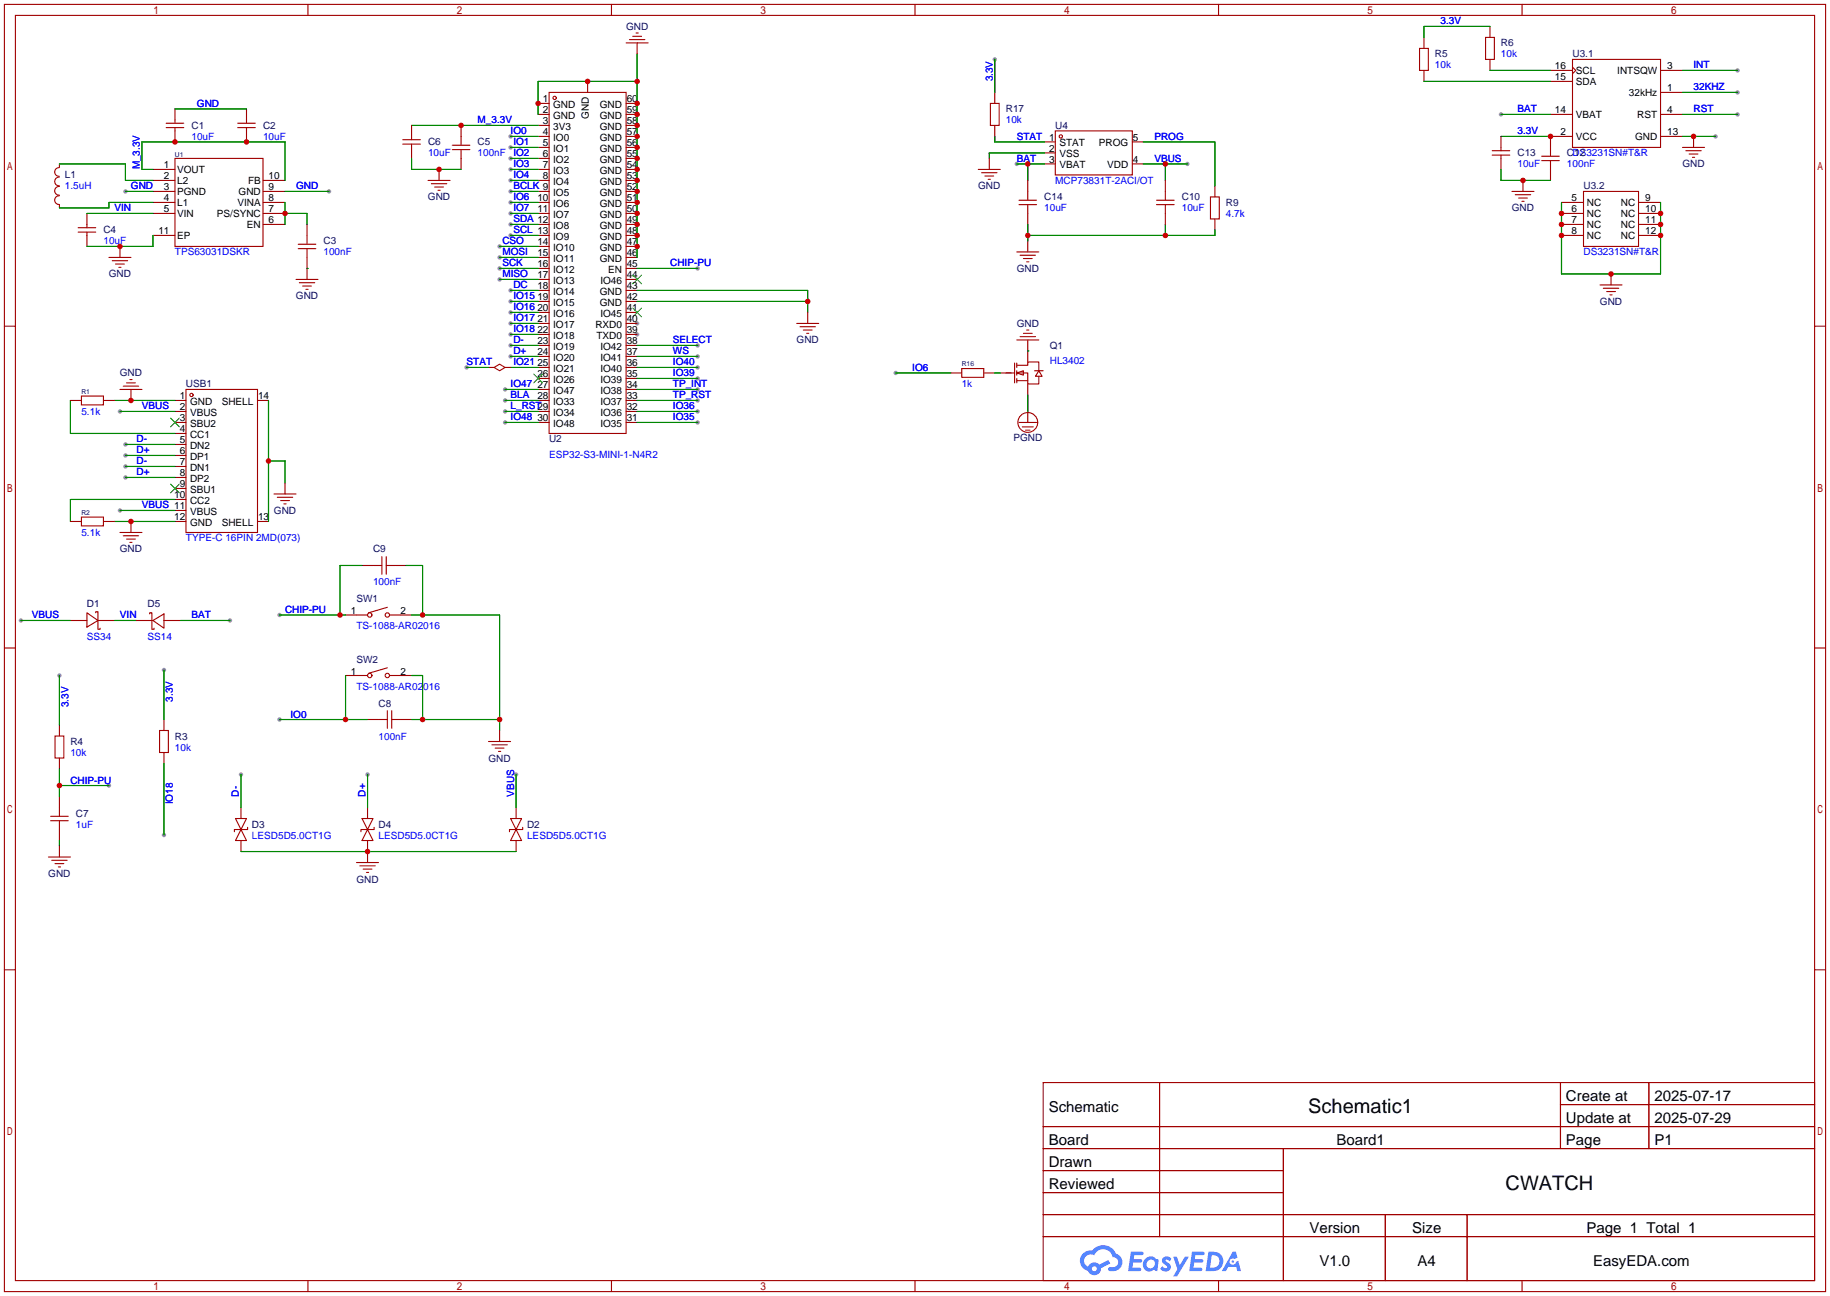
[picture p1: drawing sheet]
<svg xmlns="http://www.w3.org/2000/svg" width="422mm" height="299mm" viewBox="0 0 422 299" stroke-linecap="round" stroke-linejoin="round" font-family="sans-serif">
<g fill="#999">
<circle cx="147.1" cy="74.7" r=".51"/>
<circle cx="147.1" cy="77.2" r=".51"/>
<circle cx="29" cy="44.2" r=".51"/>
<circle cx="75.9" cy="44.2" r=".51"/>
<circle cx="27.7" cy="95" r=".51"/>
<circle cx="27.7" cy="117.9" r=".51"/>
<circle cx="29" cy="107.7" r=".51"/>
<circle cx="29" cy="102.6" r=".51"/>
<circle cx="29" cy="105.2" r=".51"/>
<circle cx="29" cy="110.2" r=".51"/>
<circle cx="4.8" cy="143.3" r=".51"/>
<circle cx="117.9" cy="31.5" r=".51"/>
<circle cx="117.9" cy="34" r=".51"/>
<circle cx="117.9" cy="36.6" r=".51"/>
<circle cx="117.9" cy="39.1" r=".51"/>
<circle cx="117.9" cy="41.7" r=".51"/>
<circle cx="117.9" cy="44.2" r=".51"/>
<circle cx="117.9" cy="46.7" r=".51"/>
<circle cx="117.9" cy="49.3" r=".51"/>
<circle cx="117.9" cy="51.8" r=".51"/>
<circle cx="117.9" cy="54.4" r=".51"/>
<circle cx="115.3" cy="56.9" r=".51"/>
<circle cx="115.3" cy="59.4" r=".51"/>
<circle cx="115.3" cy="62" r=".51"/>
<circle cx="115.3" cy="64.5" r=".51"/>
<circle cx="117.9" cy="67.1" r=".51"/>
<circle cx="117.9" cy="69.6" r=".51"/>
<circle cx="117.9" cy="72.1" r=".51"/>
<circle cx="117.9" cy="74.7" r=".51"/>
<circle cx="117.9" cy="77.2" r=".51"/>
<circle cx="117.9" cy="79.8" r=".51"/>
<circle cx="117.9" cy="82.3" r=".51"/>
<circle cx="116.6" cy="89.9" r=".51"/>
<circle cx="116.6" cy="92.5" r=".51"/>
<circle cx="116.6" cy="95" r=".51"/>
<circle cx="116.6" cy="97.5" r=".51"/>
<circle cx="161" cy="89.9" r=".51"/>
<circle cx="161" cy="87.4" r=".51"/>
<circle cx="161" cy="84.8" r=".51"/>
<circle cx="161" cy="82.3" r=".51"/>
<circle cx="161" cy="79.8" r=".51"/>
<circle cx="37.8" cy="192.8" r=".51"/>
<circle cx="37.8" cy="154.7" r=".51"/>
<circle cx="161" cy="62" r=".51"/>
<circle cx="13.7" cy="156" r=".51"/>
<circle cx="25.1" cy="181.4" r=".51"/>
<circle cx="55.6" cy="178.8" r=".51"/>
<circle cx="84.8" cy="178.8" r=".51"/>
<circle cx="119.1" cy="178.8" r=".51"/>
<circle cx="64.5" cy="166.1" r=".51"/>
<circle cx="64.5" cy="142" r=".51"/>
<circle cx="161" cy="92.5" r=".51"/>
<circle cx="161" cy="95" r=".51"/>
<circle cx="161" cy="97.5" r=".51"/>
<circle cx="401.1" cy="16.3" r=".51"/>
<circle cx="401.1" cy="21.3" r=".51"/>
<circle cx="401.1" cy="26.4" r=".51"/>
<circle cx="346.5" cy="26.4" r=".51"/>
<circle cx="396" cy="31.5" r=".51"/>
<circle cx="53.1" cy="143.3" r=".51"/>
<circle cx="274.1" cy="37.8" r=".51"/>
<circle cx="234.7" cy="37.8" r=".51"/>
<circle cx="206.8" cy="86.1" r=".51"/>
<circle cx="229.6" cy="13.7" r=".51"/>
<circle cx="107.7" cy="84.8" r=".51"/>
</g>
<g fill="none" stroke="#a10000" stroke-width=".25">
<path d="M1 1h420.4v297.2h-420.4zM3.6 3.6h415.2v292.1h-415.2zM71.1 1v2.6M141.1 1v2.6M211.2 1v2.6M281.3 1v2.6M351.3 1v2.6M1 75.3h2.6M418.8 75.3h2.6M1 149.6h2.6M418.8 149.6h2.6M1 223.9h2.6"/>
<path d="M418.8 223.9h2.6M240.8 249.9h178v45.8h-178zM267.7 249.9v35.6M360.2 249.9v15.3M360.2 255h58.6M380.6 249.9v15.3M240.8 260.1h178M240.8 265.2h178M240.8 270.3h55.4M240.8 275.3h55.4M296.2 265.2v30.5M71.1 295.7v2.5"/>
<path d="M141.1 295.7v2.5M211.2 295.7v2.5M240.8 280.4h178M240.8 285.5h178M281.3 295.7v2.5M319.8 280.4v15.3M338.6 280.4v15.3M351.3 295.7v2.5"/>
</g>
<g fill="#5487ff">
<path d="M268.5 290.3a1.3 1.3 0 0 1 1.9 .3l-.4 .6a.54 .54 0 0 0-1-.2l.2 .2a1.28 1.28 0 0 1 .8 2 1.53 1.53 0 0 1-2.2-.3l.5-.6 .8 .5a.31 .31 0 0 0 .3-.3 .31 .31 0 0 0-.2-.3 1.12 1.12 0 0 1-.7-1.9z"/>
<path d="M270.8 290.2h.8l.7 1.9 1.2-1.9h.9l-2.7 4.5h-.9l1-1.7z"/>
<path d="M261 289h2.3a.46 .46 0 0 1 .5 .1 .46 .46 0 0 1 .1 .5l-.3 .2h-1.8l-.1 .9h1.6a.4 .4 0 0 1 .3 .4 .4 .4 0 0 1-.4 .4h-1.6l-.2 1.2h1.4a.46 .46 0 0 1 .5 .1 .46 .46 0 0 1 .1 .5l-.4 .2h-2.6z"/>
<path d="M275.1 289h2.3a.47 .47 0 0 1 .5 .1 .47 .47 0 0 1 .1 .5l-.3 .2h-1.8l-.1 .9h1.6a.4 .4 0 0 1 .4 .4 .4 .4 0 0 1-.5 .4h-1.6l-.2 1.2h1.4a.46 .46 0 0 1 .5 .1 .46 .46 0 0 1 .1 .5l-.4 .2h-2.6z"/>
<path d="M284.5 289h.8l.3 1.3-.6 .4a.75 .75 0 0 0-1.1 .3 .75 .75 0 0 0 .5 1 .75 .75 0 0 0 .9-.6l.5-.3 .6 2.4h-.8l-.3-1h-1.8l-.5 1h-1z"/>
<path d="M278.9 289l-.6 4.5h1.4a2.27 2.27 0 0 0 2.7-2.3 2.27 2.27 0 0 0-2.7-2.2zM279.7 289.8a1.5 1.5 0 0 1 1.8 1.5 1.5 1.5 0 0 1-1.9 1.4h-.3z"/>
<path d="M264.4 290.6a1.6 1.6 0 0 0-.4 2.3 1.6 1.6 0 0 0 2.3 .2l.8 .4 .3-2.5-.1-.3h-.5a1.58 1.58 0 0 0-2.4-.1zM265 291.1a.99 .99 0 0 1 1.6 .6 .99 .99 0 0 1-1.3 1.1 .98 .98 0 0 1-.3-1.7z"/>
<path d="M250 289.4a2.37 2.37 0 0 0 1.1 4 1.54 1.54 0 0 0 1.8 1 1.54 1.54 0 0 0 1.2-1.6l2.2-1.1-.5-.8-2.1 1.1a1.57 1.57 0 0 0-2.6 .4 1.5 1.5 0 0 1-.7-2.1 1.5 1.5 0 0 1 2.2-.5 2.23 2.23 0 0 1 2.3-1.4 2.23 2.23 0 0 1 1.9 1.8 1.16 1.16 0 0 1 1.3 1.1 1.16 1.16 0 0 1-1.1 1.3h-.7a.47 .47 0 0 0-.5 .3 .47 .47 0 0 0 .4 .6 2.14 2.14 0 0 0 2.7-1.4 2.14 2.14 0 0 0-1.3-2.7 3.2 3.2 0 0 0-5.5-.7l-1.1 .1zM252 292.9a.6 .6 0 0 1 1.2 0 .6 .6 0 0 1-1.2 0z"/>
<circle cx="284.6" cy="291.3" r=".28"/>
</g>
<g fill="none" stroke="#a10000" stroke-width=".25">
<path d="M135.6 18.8v2.5M144.5 9.9h5.1M145.3 9.1h3.5M146 8.4h2.1M146.8 7.6h.5M147.1 9.9v2.5M327.7 11.2h2v5.1h-2zM328.7 8.6v2.6M328.7 16.3v2.5M342.9 8.6h2v5.1h-2zM343.9 6.1v2.5M343.9 13.7v2.6"/>
<path d="M357.9 16.3h5.1M357.9 18.8h5.1M363 13.7h20.3v20.3h-20.3zM363 15.5l.7 .8-.7 .7M383.3 16.3h5.1M13.7 38.7a1.01 1.01 0 0 0-1.1 1 1.01 1.01 0 0 0 1.1 1M13.7 37.8v.8M35.3 39.1h5.1M38.4 29.5h4M38.4 28.4h4M40.4 36.6h20.3v20.3h-20.3zM40.4 25.1v3.3"/>
<path d="M40.4 29.5v3.3M54.9 29.5h4M54.9 28.4h4M56.9 25.1v3.3M56.9 29.5v3.3M93 33.3h4M93 32.3h4M95 29v3.3M95 33.3v3.3M101.3 39.1v2.6M104.4 33.5h4.1M104.4 34.5h4.1"/>
<path d="M106.4 29v4.5M106.4 34.5v4.6M124.2 39.1h2.5M124.2 23.9h2.5M124.2 26.4h2.5M124.2 29h2.5M124.2 31.5h2.5M124.2 34h2.5M124.2 36.6h2.5M126.7 21.3h17.8v78.8h-17.8zM144.5 39.1h2.6M144.5 23.9h2.6"/>
<path d="M144.5 26.4h2.6M144.5 29h2.6M144.5 31.5h2.6M144.5 34h2.6M144.5 36.6h2.6M225.8 39.1h5.1M226.6 39.9h3.5M228.3 36.6v2.5M228.6 23.9h2v5.1h-2zM229.6 21.3v2.6M229.6 29v2.5M241 32.8h2.6"/>
<path d="M241 35.3h2.6M241 37.8h2.6M243.6 30.2h17.8v10.2h-17.8zM261.4 32.8h2.5M261.4 37.8h2.5M344.4 35.8h4.1M344.4 34.8h4.1M346.5 31.5v3.3M346.5 35.8v3.3M355.9 36.1h4M355.9 37.1h4M357.9 26.4h5.1"/>
<path d="M357.9 37.1v4.6M363 31.5h-5.1v4.6M383.3 26.4h5.1M383.3 31.5h5.1M383.3 21.3h5.1M388.4 34h5M389.1 34.8h3.6M389.9 35.6h2M390.7 36.3h.5M390.9 31.5v2.5M13.7 43a1.01 1.01 0 0 0-1.1 1 1.01 1.01 0 0 0 1.1 1.1M13.7 40.9a1.01 1.01 0 0 0-1.1 1 1.01 1.01 0 0 0 1.1 1"/>
<path d="M13.7 45.2a1.01 1.01 0 0 0-1.1 1 1.01 1.01 0 0 0 1.1 1M13.7 47.2v.8M18 53.6h4.1M18 52.6h4.1M20.1 49.3v3.3M20.1 53.6v3.3M25.1 59.4h5.1M27.7 56.9v2.5M35.3 41.7h5.1M35.3 44.2h5.1M35.3 46.7h5.1M35.3 49.3h5.1"/>
<path d="M35.3 54.4h5.1M60.7 41.7h5.1M60.7 44.2h5.1M60.7 46.7h5.1M60.7 49.3h5.1M60.7 51.8h5.1M68.8 56.4h4.1M68.8 57.4h4.1M70.9 51.8v4.6M70.9 57.4v7.1M98.8 41.7h5.1M99.6 42.4h3.5"/>
<path d="M100.3 43.2h2.1M101.1 43.9h.5M124.2 41.7h2.5M124.2 44.2h2.5M124.2 46.7h2.5M124.2 49.3h2.5M124.2 51.8h2.5M124.2 54.4h2.5M124.2 56.9h2.5M124.2 59.4h2.5M144.5 41.7h2.6M144.5 44.2h2.6"/>
<path d="M144.5 46.7h2.6M144.5 49.3h2.6M144.5 51.8h2.6M144.5 54.4h2.6M144.5 56.9h2.6M144.5 59.4h2.6M227.3 40.6h2.1M228.1 41.4h.5M234.7 58.2h5.1M235.2 47.2h4.1M235.2 46.2h4.1M235.5 58.9h3.5"/>
<path d="M236.2 59.7h2.1M237.2 41.7v4.5M237.2 47.2v4.6M237.2 55.6v2.6M267 47.2h4M267 46.2h4M269 41.7v4.5M269 47.2v4.6M279.4 45.5h2v5h-2zM280.4 42.9v2.6M280.4 50.5v2.6M349 44.2h5.1"/>
<path d="M349.8 45h3.5M350.5 45.7h2.1M351.3 46.5h.5M351.5 41.7v2.5M360.4 46.7h5.1M360.4 49.3h5.1M360.4 51.8h5.1M360.4 54.4h5.1M365.5 44.2h12.7v12.7h-12.7zM378.2 46.7h5.1M378.2 49.3h5.1M378.2 51.8h5.1"/>
<path d="M378.2 54.4h5.1M25.9 60.2h3.6M26.7 61h2M27.4 61.7h.5M68.3 64.5h5.1M69.1 65.3h3.5M69.8 66h2.1M70.6 66.8h.5M124.2 62h2.5M124.2 64.5h2.5M124.2 67.1h2.5M124.2 69.6h2.5"/>
<path d="M124.2 72.1h2.5M124.2 74.7h2.5M124.2 77.2h2.5M124.2 79.8h2.5M144.5 62h2.6M144.5 64.5h2.6M144.5 67.1h2.6M144.5 69.6h2.6M144.5 72.1h2.6M144.5 74.7h2.6M144.5 77.2h2.6M144.5 79.8h2.6"/>
<path d="M183.9 74.7h5.1M184.7 75.4h3.5M185.4 76.2h2.1M186.2 77h.5M186.4 72.1v2.6M234.7 78.5h5.1M235.5 77.7h3.5M236.2 77h2.1M237 76.2h.5M237 60.5h.5M237.2 78.5v5.1M369.3 65.8h5.1"/>
<path d="M370.1 66.5h3.5M370.8 67.3h2.1M371.6 68.1h.5M371.9 63.2v2.6M16.3 92.5h2.5M18.8 91.4h5.1v2.1h-5.1zM23.9 92.5h2.5M27.7 89.9h5.1M28.4 89.2h3.6M29.2 88.4h2M30 87.6h.5M30.2 89.9v2.6"/>
<path d="M40.4 92.5h2.5M40.4 95h2.5M40.4 97.5h2.5M42.9 89.9h16.5v33h-16.5zM59.4 92.5h2.6M112.8 84.8h1.2M114 84.8l1.3-.7 1.3 .7-1.3 .8zM116.6 84.8h1.3M124.2 92.5h2.5M124.2 95h2.5M124.2 97.5h2.5M124.2 89.9h2.5"/>
<path d="M124.2 82.3h2.5M124.2 84.8h2.5M124.2 87.4h2.5M144.5 92.5h2.6M144.5 95h2.6M144.5 97.5h2.6M144.5 89.9h2.6M144.5 82.3h2.6M144.5 84.8h2.6M144.5 87.4h2.6M219.5 86.1h2.5M222 85.1h5.1v2h-5.1z"/>
<path d="M227.1 86.1h2.5M230.9 86.1h3.3M234.2 83.8v4.6M234.7 86.1h2.5v2.5h2.6v-1.7M234.7 84.3h2.5v-.7h2.6v2M234.7 86.1l1.5-.5v1zM234.7 83.8v1M234.7 85.6v1M234.7 87.4v1M234.7 87.9h2.5M235.2 97.5h4.1M236 98.6h2.5"/>
<path d="M236.7 99.3h1M237.2 88.6v2.6M237.2 95v2.5M238.8 85.6h2M239.8 85.6l.7 1.3h-1.5zM18.8 119.4h5.1v2h-5.1zM40.4 100.1h2.5M40.4 102.6h2.5M40.4 105.2h2.5M40.4 107.7h2.5M40.4 110.2h2.5M40.4 112.8h2.5"/>
<path d="M40.4 115.3h2.5M40.4 117.9h2.5M63.2 114h5.1M64 114.8h3.6M64.8 115.6h2M65.5 116.3h.5M65.8 111.5v2.5M16.3 120.4h2.5M23.9 120.4h2.5M27.7 122.9h5.1M28.4 123.7h3.6M29.2 124.5h2"/>
<path d="M30 125.2h.5M30.2 120.4v2.5M40.4 120.4h2.5M59.4 120.4h2.6M83.6 130.6h4.5M88.1 128.5v4.1M89.2 130.6h4.5M89.2 128.5v4.1M16.3 143.3h3.8M20.1 141.5l2.5 1.8-2.5 1.5zM22.1 141.5v-.3h.5v2.1M22.6 143.3v2h.5v-.3"/>
<path d="M22.6 143.3h3.8M31.5 143.3h3.8M34.5 141.7v-.2h.6v3.8h.5v-.3M35.3 143.3l2.5-1.6v3.3zM37.8 143.3h3.9M79.8 142h5M79.8 156h5M89.4 140.2l-4.3 1.3M89.4 154.2l-4.3 1.2M89.9 142h5.1M89.9 156h5.1M12.7 169.9h2v5.1h-2z"/>
<path d="M13.7 167.4v2.5M13.7 175v2.5M36.8 168.7h2.1v5h-2.1zM37.8 166.1v2.6M37.8 173.7v2.6M84.8 166.1h4.6M89.4 164.1v4M90.4 166.1h4.6M90.4 164.1v4M112.8 171.2h5.1M113.5 172h3.6M114.3 172.7h2"/>
<path d="M115.1 173.5h.5M115.3 168.7v2.5M11.2 197.9h5.1M11.7 189.5h4M11.7 188.5h4M11.9 198.6h3.6M12.7 199.4h2M13.7 183.9v4.6M13.7 189.5v4.6M13.7 195.3v2.6M54.4 189h2.5l-1.3 2.5zM55.6 191.5l1.3 2.6h-2.5z"/>
<path d="M55.6 186.4v2.6M55.6 194.1v2.5M57.1 191v.5h-3v.5M82.3 199.1h5.1M83.1 199.9h3.5M83.6 189h2.5l-1.3 2.5zM84.8 191.5l1.3 2.6h-2.5zM84.8 186.4v2.6M84.8 194.1v5M86.4 191v.5h-3.1v.5M117.9 189h2.5l-1.3 2.5zM119.1 191.5l1.3 2.6h-2.5z"/>
<path d="M119.1 186.4v2.6M119.1 194.1v2.5M120.6 191v.5h-3v.5M13.5 200.2h.5M83.8 200.7h2.1M84.6 201.4h.5"/>
<circle cx="128" cy="22.6" r=".38"/>
<circle cx="244.9" cy="31.5" r=".38"/>
<circle cx="44.2" cy="91.2" r=".38"/>
<circle cx="237.2" cy="97.5" r="2.29"/>
<circle cx="85.3" cy="142" r=".51"/>
<circle cx="85.3" cy="156" r=".51"/>
<circle cx="89.4" cy="142" r=".51"/>
<circle cx="89.4" cy="156" r=".51"/>
</g>
<g fill="none" stroke="#008700" stroke-width=".25">
<path d="M147.1 18.8h-22.9v7.6M147.1 12.4v47M229.6 13.7v7.6M328.7 18.8h29.2M343.9 6.1h-15.2v2.5M343.9 16.3h14M388.4 16.3h12.7M13.7 37.8h15.3v3.9h6.3M35.3 39.1h-2.5v-6.3h33v8.9M40.4 25.1h16.5M95 36.6v2.5h11.4M95 29h29.2"/>
<path d="M117.9 39.1h6.3M117.9 31.5h6.3M117.9 34h6.3M117.9 36.6h6.3M229.6 31.5v1.3h11.4M234.7 37.8h6.3M237.2 37.8v3.9M241 35.3h-12.7v1.3M263.9 37.8h10.2M263.9 32.8h16.5v10.1M269 37.8v3.9M346.5 39.1v2.6h11.4"/>
<path d="M346.5 31.5h11.4M346.5 26.4h11.4M388.4 31.5h7.6M388.4 21.3h12.7M388.4 26.4h12.7M20.1 49.3h15.2M29 44.2h6.3M35.3 46.7h-10.2v1.3h-11.4M35.3 54.4v2.5h-15.2M65.8 44.2h10.1M65.8 46.7v5.1M65.8 49.3h5.1v2.5"/>
<path d="M115.3 56.9h8.9M115.3 59.4h8.9M117.9 46.7h6.3M117.9 41.7h6.3M117.9 44.2h6.3M117.9 49.3h6.3M117.9 51.8h6.3M117.9 54.4h6.3M237.2 51.8v3.8M269 51.8v2.6M280.4 53.1v1.3h-43.2M360.4 46.7v16.5h22.9v-16.5"/>
<path d="M70.9 62h.1M115.3 62h8.9M115.3 64.5h8.9M117.9 69.6h6.3M117.9 67.1h6.3M117.9 72.1h6.3M117.9 74.7h6.3M117.9 77.2h6.3M117.9 79.8h6.3M147.1 69.6h39.3M147.1 67.1h39.3v5M147.1 62h13.9"/>
<path d="M147.1 79.8h13.9M16.3 92.5v7.6h24.1M26.4 92.5h14M27.7 95h12.7M62 92.5v27.9M107.7 84.8h5.1M116.6 92.5h7.6M116.6 95h7.6M116.6 89.9h7.6M116.6 97.5h7.6M117.9 82.3h6.3M117.9 84.8h6.3"/>
<path d="M147.1 92.5h13.9M147.1 95h13.9M147.1 82.3h13.9M147.1 84.8h13.9M147.1 89.9h13.9M147.1 97.5h13.9M147.1 87.4h13.9M206.8 86.1h12.7M229.6 86.1h1.3M237.2 81h.1M237.2 91.2v3.8M27.7 117.9h12.7"/>
<path d="M29 107.7h11.4M29 102.6h11.4M29 105.2h11.4M29 110.2h11.4M40.4 115.3h-24.1v5.1M62 106.4h3.8v5.1M26.4 120.4h14M83.6 130.6h-5.1v11.4M93.7 130.6h3.8v11.4M4.8 143.3h11.5M13.7 156v11.4M26.4 143.3h5.1"/>
<path d="M37.8 154.7v11.4M41.7 143.3h11.4M64.5 142h15.3M79.8 156v10.1M95 142h20.3v26.7M95 156h2.5v10.1M13.7 177.5v6.4M37.8 176.3v16.5M55.6 178.8v7.6M64.5 166.1h20.3M84.8 178.8v7.6M95 166.1h20.3"/>
<path d="M119.1 178.8v7.6M13.7 194.1v1.2M13.7 181.4h11.4M55.6 196.6h63.5"/>
</g>
<path d="M146 63.5l2.1 2M146 71.1l2.1 2.1M148.1 63.5l-2.1 2M148.1 71.1l-2.1 2.1M39.4 96.5l2 2.1M41.4 96.5l-2 2.1M123.2 86.4l2 2M125.2 86.4l-2 2M39.4 111.8l2 2M41.4 111.8l-2 2" fill="none" stroke="#3c3" stroke-width=".25"/>
<g fill="#c00">
<circle cx="40.4" cy="32.8" r=".63"/>
<circle cx="56.9" cy="32.8" r=".63"/>
<circle cx="65.8" cy="49.3" r=".63"/>
<circle cx="27.7" cy="56.9" r=".63"/>
<circle cx="30.2" cy="92.5" r=".63"/>
<circle cx="30.2" cy="120.4" r=".63"/>
<circle cx="62" cy="106.4" r=".63"/>
<circle cx="147.1" cy="18.8" r=".63"/>
<circle cx="135.6" cy="18.8" r=".63"/>
<circle cx="124.2" cy="23.9" r=".63"/>
<circle cx="147.1" cy="23.9" r=".63"/>
<circle cx="147.1" cy="26.4" r=".63"/>
<circle cx="147.1" cy="29" r=".63"/>
<circle cx="147.1" cy="31.5" r=".63"/>
<circle cx="147.1" cy="34" r=".63"/>
<circle cx="147.1" cy="36.6" r=".63"/>
<circle cx="147.1" cy="39.1" r=".63"/>
<circle cx="147.1" cy="41.7" r=".63"/>
<circle cx="147.1" cy="44.2" r=".63"/>
<circle cx="147.1" cy="46.7" r=".63"/>
<circle cx="147.1" cy="49.3" r=".63"/>
<circle cx="147.1" cy="51.8" r=".63"/>
<circle cx="147.1" cy="54.4" r=".63"/>
<circle cx="147.1" cy="56.9" r=".63"/>
<circle cx="186.4" cy="69.6" r=".63"/>
<circle cx="106.4" cy="29" r=".63"/>
<circle cx="101.3" cy="39.1" r=".63"/>
<circle cx="13.7" cy="181.4" r=".63"/>
<circle cx="84.8" cy="196.6" r=".63"/>
<circle cx="97.5" cy="142" r=".63"/>
<circle cx="115.3" cy="166.1" r=".63"/>
<circle cx="97.5" cy="166.1" r=".63"/>
<circle cx="79.8" cy="166.1" r=".63"/>
<circle cx="78.5" cy="142" r=".63"/>
<circle cx="357.9" cy="31.5" r=".63"/>
<circle cx="390.9" cy="31.5" r=".63"/>
<circle cx="383.3" cy="49.3" r=".63"/>
<circle cx="383.3" cy="51.8" r=".63"/>
<circle cx="383.3" cy="54.4" r=".63"/>
<circle cx="371.9" cy="63.2" r=".63"/>
<circle cx="360.4" cy="54.4" r=".63"/>
<circle cx="360.4" cy="51.8" r=".63"/>
<circle cx="360.4" cy="49.3" r=".63"/>
<circle cx="269" cy="37.8" r=".63"/>
<circle cx="237.2" cy="37.8" r=".63"/>
<circle cx="351.5" cy="41.7" r=".63"/>
<circle cx="237.2" cy="54.4" r=".63"/>
<circle cx="269" cy="54.4" r=".63"/>
</g>
<g font-size="4.6">
<text x="302" y="257">Schematic1</text>
<text x="347.5" y="274.8">CWATCH</text>
</g>
<g font-size="3.5">
<text x="242.1" y="256.7">Schematic</text>
<text x="361.5" y="254.2">Create at</text>
<text x="381.9" y="254.2">2025-07-17</text>
<text x="361.5" y="259.2">Update at</text>
<text x="381.9" y="259.2">2025-07-29</text>
<text x="242.1" y="264.3">Board</text>
<text x="242.1" y="269.4">Drawn</text>
<text x="308.5" y="264.3">Board1</text>
<text x="361.5" y="264.3">Page</text>
<text x="381.9" y="264.3">P1</text>
<text x="242.1" y="274.5">Reviewed</text>
<text x="302.3" y="284.6">Version</text>
<text x="326" y="284.6">Size</text>
<text x="366.2" y="284.6">Page 1 Total 1</text>
<text x="304.6" y="292.3">V1.0</text>
<text x="327.2" y="292.3">A4</text>
<text x="367.7" y="292.3">EasyEDA.com</text>
</g>
<g font-size="2.3" fill="#00f">
<text x="332.5" y="5.6">3.3V</text>
<text x="331.2" y="15.8">10k</text>
<text x="346.5" y="13.3">10k</text>
<text x="390.9" y="15.8">INT</text>
<text x="229.2" y="18.8" transform="rotate(-90 229.2 18.8)">3.3V</text>
<text x="390.9" y="20.9">32KHZ</text>
<text x="45.5" y="24.7">GND</text>
<text x="110.2" y="28.5">M_3.3V</text>
<text x="232.2" y="28.5">10k</text>
<text x="350.3" y="26">BAT</text>
<text x="390.9" y="26">RST</text>
<text x="44.2" y="32.3">10uF</text>
<text x="60.7" y="32.3">10uF</text>
<text x="117.9" y="31">IO0</text>
<text x="118.5" y="33.6">IO1</text>
<text x="234.7" y="32.3">STAT 1</text>
<text x="266.4" y="32.3">PROG</text>
<text x="350.3" y="31">3.3V</text>
<text x="32.3" y="39.1" transform="rotate(-90 32.3 39.1)">M_3.3V</text>
<text x="98.8" y="36.1">10uF</text>
<text x="110.2" y="36.1">100nF</text>
<text x="118.5" y="36.1">IO2</text>
<text x="118.5" y="38.7">IO3</text>
<text x="118.5" y="41.2">IO4</text>
<text x="234.7" y="37.4">BAT</text>
<text x="266.4" y="37.4">VBUS</text>
<text x="350.3" y="38.7">10uF</text>
<text x="361.7" y="38.7">100nF</text>
<text x="363" y="36.1">DS3231SN#T&amp;R</text>
<text x="15" y="43.7">1.5uH</text>
<text x="30.2" y="43.7">GND</text>
<text x="68.3" y="43.7">GND</text>
<text x="118.5" y="43.7">BCLK 9</text>
<text x="118.5" y="46.3">IO6</text>
<text x="243.6" y="42.5">MCP73831T-2ACI/OT</text>
<text x="26.4" y="48.8">VIN</text>
<text x="118.5" y="48.8">IO7</text>
<text x="118.5" y="51.4">SDA 12</text>
<text x="118.5" y="53.9">SCL 13</text>
<text x="241" y="48.8">10uF</text>
<text x="272.8" y="48.8">10uF</text>
<text x="283" y="50.1">4.7k</text>
<text x="23.9" y="56.4">10uF</text>
<text x="40.4" y="59">TPS63031DSKR</text>
<text x="74.7" y="59">100nF</text>
<text x="116" y="56.4">CSO</text>
<text x="116" y="59">MOSI</text>
<text x="365.5" y="59">DS3231SN#T&amp;R</text>
<text x="116" y="61.5">SCK</text>
<text x="116" y="64.1">MISO</text>
<text x="154.7" y="61.5">CHIP-PU</text>
<text x="118.5" y="66.6">DC</text>
<text x="118.5" y="69.1">IO15</text>
<text x="118.5" y="71.7">IO16</text>
<text x="118.5" y="74.2">IO17</text>
<text x="118.5" y="76.8">IO18</text>
<text x="118.5" y="79.3">D-</text>
<text x="118.5" y="81.8">D+</text>
<text x="155.3" y="81.8">WS</text>
<text x="155.3" y="79.3">SELECT</text>
<text x="107.7" y="84.4">STAT</text>
<text x="117.9" y="89.5">IO47</text>
<text x="118.5" y="84.4">IO21</text>
<text x="155.3" y="89.5">TP_INT</text>
<text x="155.3" y="86.9">IO39</text>
<text x="155.3" y="84.4">IO40</text>
<text x="210.6" y="85.6">IO6</text>
<text x="222" y="89.5">1k</text>
<text x="242.3" y="84.1">HL3402</text>
<text x="18.8" y="95.8">5.1k</text>
<text x="32.8" y="94.5">VBUS</text>
<text x="117.9" y="92">BLA</text>
<text x="117.9" y="94.5">L_RST29</text>
<text x="155.3" y="92">TP_RST</text>
<text x="155.3" y="94.5">IO36</text>
<text x="117.9" y="97.1">IO48</text>
<text x="155.3" y="97.1">IO35</text>
<text x="31.5" y="107.2">D-</text>
<text x="31.5" y="102.2">D-</text>
<text x="31.5" y="104.7">D+</text>
<text x="126.7" y="105.7">ESP32-S3-MINI-1-N4R2</text>
<text x="31.5" y="109.8">D+</text>
<text x="32.8" y="117.4">VBUS 11</text>
<text x="18.8" y="123.7">5.1k</text>
<text x="42.9" y="125">TYPE-C 16PIN 2MD(073)</text>
<text x="86.1" y="135.2">100nF</text>
<text x="7.4" y="142.8">VBUS</text>
<text x="27.7" y="142.8">VIN</text>
<text x="44.2" y="142.8">BAT</text>
<text x="65.8" y="141.5">CHIP-PU</text>
<text x="20.1" y="147.9">SS34</text>
<text x="34" y="147.9">SS14</text>
<text x="82.3" y="145.3">TS-1088-AR02016</text>
<text x="39.9" y="162" transform="rotate(-90 39.9 162)">3.3V</text>
<text x="82.3" y="159.3">TS-1088-AR02016</text>
<text x="15.8" y="163.2" transform="rotate(-90 15.8 163.2)">3.3V</text>
<text x="67.1" y="165.7">IO0</text>
<text x="40.4" y="173.3">10k</text>
<text x="87.4" y="170.7">100nF</text>
<text x="16.3" y="174.5">10k</text>
<text x="16.3" y="180.9">CHIP-PU</text>
<text x="39.9" y="185.7" transform="rotate(-90 39.9 185.7)">IO18</text>
<text x="55.2" y="183.9" transform="rotate(-90 55.2 183.9)">D-</text>
<text x="84.4" y="183.9" transform="rotate(-90 84.4 183.9)">D+</text>
<text x="118.7" y="183.9" transform="rotate(-90 118.7 183.9)">VBUS</text>
<text x="17.5" y="191.1">1uF</text>
<text x="58.2" y="193.6">LESD5D5.0CT1G</text>
<text x="87.4" y="193.6">LESD5D5.0CT1G</text>
<text x="121.7" y="193.6">LESD5D5.0CT1G</text>
</g>
<g font-size="2.3" fill="#000080">
<text x="144.5" y="6.9">GND</text>
<text x="346.5" y="10.7">R6</text>
<text x="331.2" y="13.3">R5</text>
<text x="363" y="13.3">U3.1</text>
<text x="44.2" y="29.8">C1</text>
<text x="60.7" y="29.8">C2</text>
<text x="232.2" y="26">R17</text>
<text x="243.6" y="29.8">U4</text>
<text x="98.8" y="33.6">C6</text>
<text x="110.2" y="33.6">C5</text>
<text x="15" y="41.2">L1</text>
<text x="350.3" y="36.1">C13</text>
<text x="361.7" y="36.1">C12</text>
<text x="388.3" y="38.7">GND</text>
<text x="98.8" y="46.3">GND</text>
<text x="225.8" y="43.7">GND</text>
<text x="241" y="46.3">C14</text>
<text x="272.8" y="46.3">C10</text>
<text x="283" y="47.5">R9</text>
<text x="365.5" y="43.7">U3.2</text>
<text x="23.9" y="53.9">C4</text>
<text x="349" y="48.8">GND</text>
<text x="74.7" y="56.4">C3</text>
<text x="25.1" y="64.1">GND</text>
<text x="234.7" y="62.8">GND</text>
<text x="68.3" y="69.1">GND</text>
<text x="369.3" y="70.4">GND</text>
<text x="234.7" y="75.5">GND</text>
<text x="183.9" y="79.3">GND</text>
<text x="242.3" y="80.6">Q1</text>
<text x="27.7" y="86.9">GND</text>
<text x="42.9" y="89.5">USB1</text>
<text x="233.9" y="101.9">PGND</text>
<text x="126.7" y="102.2">U2</text>
<text x="63.2" y="118.7">GND</text>
<text x="27.7" y="127.6">GND</text>
<text x="86.1" y="127.6">C9</text>
<text x="20.1" y="140.3">D1</text>
<text x="34" y="140.3">D5</text>
<text x="82.3" y="139">SW1</text>
<text x="82.3" y="153">SW2</text>
<text x="87.4" y="163.1">C8</text>
<text x="16.3" y="172">R4</text>
<text x="40.4" y="170.7">R3</text>
<text x="112.8" y="175.8">GND</text>
<text x="17.5" y="188.5">C7</text>
<text x="58.2" y="191.1">D3</text>
<text x="87.4" y="191.1">D4</text>
<text x="121.7" y="191.1">D2</text>
<text x="11.2" y="202.5">GND</text>
<text x="82.3" y="203.8">GND</text>
</g>
<g font-size="2.3">
<text x="358.9" y="16">16</text>
<text x="363.7" y="17">SCL</text>
<text x="373.3" y="17">INTSQW</text>
<text x="384.8" y="16">3</text>
<text x="125.3" y="23.6">1</text>
<text x="144.7" y="23.6">60</text>
<text x="358.9" y="18.6">15</text>
<text x="363.7" y="19.6">SDA</text>
<text x="376" y="22.1">32kHz</text>
<text x="384.8" y="21.1">1</text>
<text x="125.3" y="28.7">3</text>
<text x="125.3" y="26.2">2</text>
<text x="127.7" y="30">3V3</text>
<text x="127.7" y="27.5">GND</text>
<text x="127.7" y="24.9">GND</text>
<text x="135.9" y="27.5" transform="rotate(-90 135.9 27.5)">GND</text>
<text x="138.5" y="24.9">GND</text>
<text x="138.5" y="27.5">GND</text>
<text x="138.5" y="30">GND</text>
<text x="144.7" y="26.2">59</text>
<text x="144.7" y="28.7">58</text>
<text x="358.9" y="26.2">14</text>
<text x="363.7" y="27.2">VBAT</text>
<text x="377.9" y="27.2">RST</text>
<text x="384.8" y="26.2">4</text>
<text x="125.3" y="33.8">5</text>
<text x="125.3" y="31.3">4</text>
<text x="127.7" y="35.1">IO1</text>
<text x="127.7" y="32.5">IO0</text>
<text x="138.5" y="32.5">GND</text>
<text x="138.5" y="35.1">GND</text>
<text x="144.7" y="31.3">57</text>
<text x="144.7" y="33.8">56</text>
<text x="242.2" y="35.1">2</text>
<text x="244.5" y="33.8">STAT</text>
<text x="253.6" y="33.8">PROG</text>
<text x="261.5" y="32.5">5</text>
<text x="360.2" y="31.3">2</text>
<text x="363.7" y="32.3">VCC</text>
<text x="377.4" y="32.3">GND</text>
<text x="384.8" y="31.3">13</text>
<text x="37.8" y="38.9">1</text>
<text x="37.8" y="41.4">2</text>
<text x="40.9" y="39.9">VOUT</text>
<text x="62" y="41.4">10</text>
<text x="125.3" y="41.4">8</text>
<text x="125.3" y="38.9">7</text>
<text x="125.3" y="36.3">6</text>
<text x="127.7" y="40.2">IO3</text>
<text x="127.7" y="37.6">IO2</text>
<text x="138.5" y="37.6">GND</text>
<text x="138.5" y="40.2">GND</text>
<text x="144.7" y="36.3">55</text>
<text x="144.7" y="38.9">54</text>
<text x="144.7" y="41.4">53</text>
<text x="242.2" y="37.6">3</text>
<text x="244.5" y="36.3">VSS</text>
<text x="244.5" y="38.9">VBAT</text>
<text x="255.6" y="38.9">VDD</text>
<text x="261.5" y="37.6">4</text>
<text x="37.8" y="44">3</text>
<text x="37.8" y="46.5">4</text>
<text x="40.9" y="42.4">L2</text>
<text x="40.9" y="45">PGND</text>
<text x="40.9" y="47.5">L1</text>
<text x="54.8" y="47.5">VINA</text>
<text x="55.1" y="45">GND</text>
<text x="57.2" y="42.4">FB</text>
<text x="62" y="46.5">8</text>
<text x="62" y="44">9</text>
<text x="124.1" y="46.5">10</text>
<text x="127.7" y="47.8">IO6</text>
<text x="127.7" y="45.2">IO5</text>
<text x="127.7" y="42.7">IO4</text>
<text x="138.5" y="42.7">GND</text>
<text x="138.5" y="45.2">GND</text>
<text x="138.5" y="47.8">GND</text>
<text x="144.7" y="44">52</text>
<text x="144.7" y="46.5">51</text>
<text x="362.7" y="46.5">5</text>
<text x="366.3" y="47.5">NC</text>
<text x="374.1" y="47.5">NC</text>
<text x="379.7" y="46.5">9</text>
<text x="37.8" y="49">5</text>
<text x="40.9" y="50.1">VIN</text>
<text x="50.1" y="50.1">PS/SYNC</text>
<text x="57" y="52.6">EN</text>
<text x="62" y="51.6">6</text>
<text x="62" y="49">7</text>
<text x="124.1" y="49">11</text>
<text x="127.7" y="52.9">IO8</text>
<text x="127.7" y="50.3">IO7</text>
<text x="138.5" y="50.3">GND</text>
<text x="138.5" y="52.9">GND</text>
<text x="144.7" y="49">50</text>
<text x="144.7" y="51.6">49</text>
<text x="362.7" y="49">6</text>
<text x="362.7" y="51.6">7</text>
<text x="366.3" y="50.1">NC</text>
<text x="366.3" y="52.6">NC</text>
<text x="374.1" y="50.1">NC</text>
<text x="374.1" y="52.6">NC</text>
<text x="379.7" y="49">10</text>
<text x="379.7" y="51.6">11</text>
<text x="36.5" y="54.1">11</text>
<text x="40.9" y="55.1">EP</text>
<text x="124.1" y="59.2">15</text>
<text x="124.1" y="56.7">14</text>
<text x="127.7" y="57.9">IO10</text>
<text x="127.7" y="55.4">IO9</text>
<text x="138.5" y="55.4">GND</text>
<text x="138.5" y="57.9">GND</text>
<text x="144.7" y="54.1">48</text>
<text x="144.7" y="56.7">47</text>
<text x="144.7" y="59.2">46</text>
<text x="362.7" y="54.1">8</text>
<text x="366.3" y="55.1">NC</text>
<text x="374.1" y="55.1">NC</text>
<text x="379.7" y="54.1">12</text>
<text x="124.1" y="64.3">17</text>
<text x="124.1" y="61.7">16</text>
<text x="127.7" y="65.6">IO13</text>
<text x="127.7" y="63">IO12</text>
<text x="127.7" y="60.5">IO11</text>
<text x="138.5" y="60.5">GND</text>
<text x="138.6" y="65.6">IO46</text>
<text x="140.4" y="63">EN</text>
<text x="144.7" y="61.7">45</text>
<text x="144.7" y="64.3">44</text>
<text x="124.1" y="71.9">20</text>
<text x="124.1" y="69.4">19</text>
<text x="124.1" y="66.8">18</text>
<text x="127.7" y="70.6">IO15</text>
<text x="127.7" y="68.1">IO14</text>
<text x="138.5" y="68.1">GND</text>
<text x="138.5" y="70.6">GND</text>
<text x="144.7" y="66.8">43</text>
<text x="144.7" y="69.4">42</text>
<text x="144.7" y="71.9">41</text>
<text x="124.1" y="77">22</text>
<text x="124.1" y="74.4">21</text>
<text x="127.7" y="75.7">IO17</text>
<text x="127.7" y="73.2">IO16</text>
<text x="137.4" y="75.7">RXD0</text>
<text x="138.6" y="73.2">IO45</text>
<text x="144.7" y="74.4">40</text>
<text x="144.7" y="77">39</text>
<text x="124.1" y="82.1">24</text>
<text x="124.1" y="79.5">23</text>
<text x="127.7" y="83.3">IO20</text>
<text x="127.7" y="80.8">IO19</text>
<text x="127.7" y="78.3">IO18</text>
<text x="137.7" y="78.3">TXD0</text>
<text x="138.6" y="80.8">IO42</text>
<text x="138.6" y="83.3">IO41</text>
<text x="144.7" y="79.5">38</text>
<text x="144.7" y="82.1">37</text>
<text x="124.1" y="89.7">27</text>
<text x="124.1" y="87.1">26</text>
<text x="124.1" y="84.6">25</text>
<text x="127.7" y="88.4">IO26</text>
<text x="127.7" y="85.9">IO21</text>
<text x="138.6" y="85.9">IO40</text>
<text x="138.6" y="88.4">IO39</text>
<text x="144.7" y="84.6">36</text>
<text x="144.7" y="87.1">35</text>
<text x="144.7" y="89.7">34</text>
<text x="41.5" y="92.2">1</text>
<text x="41.5" y="94.8">2</text>
<text x="43.9" y="93.5">GND</text>
<text x="51.2" y="93.5">SHELL</text>
<text x="59.6" y="92.2">14</text>
<text x="124.1" y="92.2">28</text>
<text x="127.7" y="93.5">IO33</text>
<text x="127.7" y="91">IO47</text>
<text x="138.6" y="91">IO38</text>
<text x="138.6" y="93.5">IO37</text>
<text x="144.7" y="92.2">33</text>
<text x="144.7" y="94.8">32</text>
<text x="41.5" y="97.3">3</text>
<text x="41.5" y="99.8">4</text>
<text x="43.9" y="96">VBUS</text>
<text x="43.9" y="98.6">SBU2</text>
<text x="43.9" y="101.1">CC1</text>
<text x="124.1" y="97.3">30</text>
<text x="127.7" y="98.6">IO48</text>
<text x="127.7" y="96">IO34</text>
<text x="138.6" y="96">IO36</text>
<text x="138.6" y="98.6">IO35</text>
<text x="144.7" y="97.3">31</text>
<text x="41.5" y="102.4">5</text>
<text x="41.5" y="104.9">6</text>
<text x="41.5" y="107.5">7</text>
<text x="43.9" y="103.7">DN2</text>
<text x="43.9" y="106.2">DP1</text>
<text x="41.5" y="110">8</text>
<text x="41.5" y="112.5">9</text>
<text x="43.9" y="108.7">DN1</text>
<text x="43.9" y="111.3">DP2</text>
<text x="43.9" y="113.8">SBU1</text>
<text x="40.2" y="115.1">10</text>
<text x="43.9" y="116.4">CC2</text>
<text x="43.9" y="118.9">VBUS</text>
<text x="40.2" y="120.2">12</text>
<text x="43.9" y="121.4">GND</text>
<text x="51.2" y="121.4">SHELL</text>
<text x="59.6" y="120.2">13</text>
<text x="81" y="141.8">1</text>
<text x="92.5" y="141.8">2</text>
<text x="81" y="155.7">1</text>
<text x="92.5" y="155.7">2</text>
</g>
<g font-size="1.6" fill="#000080">
<text x="40.4" y="36.3">U1</text>
<text x="222" y="84.5">R16</text>
<text x="18.8" y="90.9">R1</text>
<text x="18.8" y="118.8">R2</text>
</g>
</svg>
